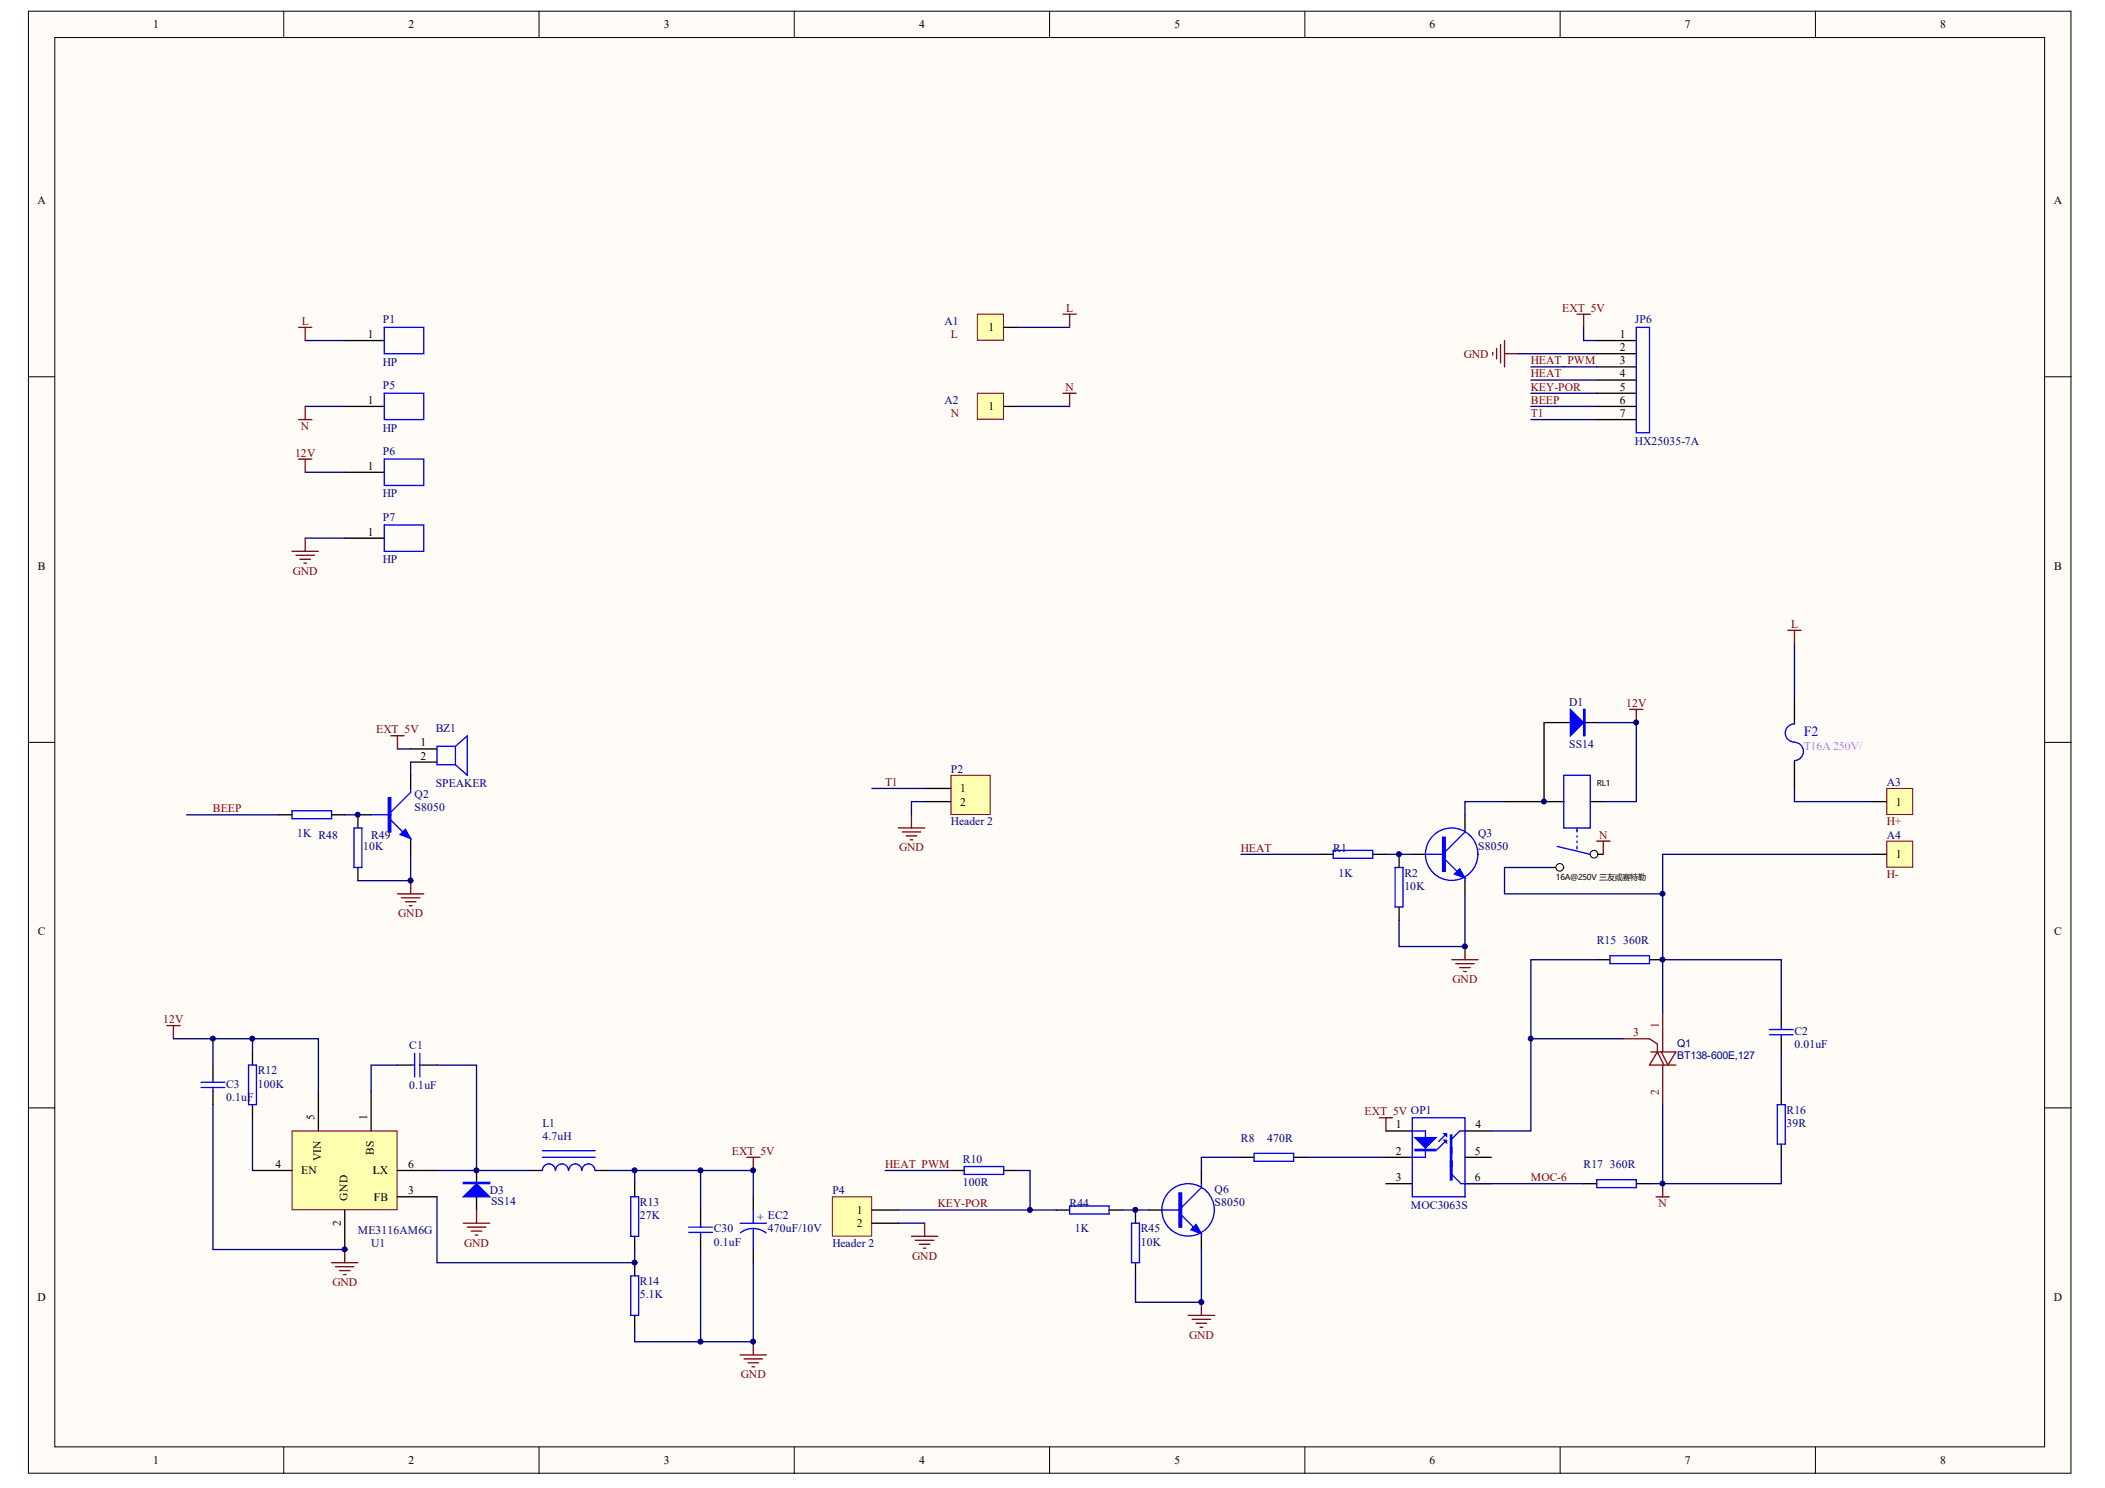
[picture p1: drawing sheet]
<svg xmlns="http://www.w3.org/2000/svg" width="297mm" height="210mm" viewBox="0 0 297 210" stroke-linecap="round" stroke-linejoin="round" font-family="sans-serif">
<g fill="#fffcf8" stroke="#000" stroke-width=".14">
<path d="M4 1.6h288.2v206.2h-288.2z"/>
<path d="M7.7 5.3h280.8v198.8h-280.8z"/>
</g>
<g fill="none" stroke="#000" stroke-width=".14">
<path d="M40 1.6v3.7M76.1 1.6v3.7M112.1 1.6v3.7M148.1 1.6v3.7M184.1 1.6v3.7M220.2 1.6v3.7M256.2 1.6v3.7M4 53.1h3.7M288.6 53.1h3.7M4 104.7h3.7M288.6 104.7h3.7M4 156.3h3.7"/>
<path d="M288.6 156.3h3.7M40 204.1v3.8M76.1 204.1v3.8M112.1 204.1v3.8M148.1 204.1v3.8M184.1 204.1v3.8M220.2 204.1v3.8M256.2 204.1v3.8"/>
</g>
<path d="M233.7 168.8h1.9M234.6 167v1.8" fill="none" stroke="#800000" stroke-width=".19"/>
<g fill="none" stroke="#00f" stroke-width=".19">
<path d="M227.2 134.8h5.6v1.1h-5.6zM199.3 157.7h7.4v11.1h-7.4zM199.3 159.5h1.8v3.8h-1.8M204.1 159.9l-1.1 1.1M206.7 159.5h-.7l-1.1 1.2M249.7 145.2h3.3M249.7 146h3.3M250.8 155.8h1.1v5.6h-1.1zM251.4 144.7v.5M251.4 146v.5M150.9 170.1h5.6v1.1h-5.6zM159.7 172.5h1.1v5.6h-1.1z"/>
<path d="M164 170.7h2.7M166.7 171.4l1.7 1.7M169.5 167v.5l-2.8 2.8M169.5 174v.4M177 162.7h5.5v1.1h-5.5zM203.9 161l-1.1 1.1M204.9 165.7l1.3 1.3h.5M225.3 166.4h5.6v1.1h-5.6z"/>
<circle cx="167.7" cy="170.7" r="3.7"/>
</g>
<g fill="#00f" stroke="#00f" stroke-width=".19">
<path d="M168 173.5l.8-.8 .7 1.3z"/>
<path d="M199.7 160.5h2.9l-1.5 1.5z"/>
<path d="M203.7 159.9h.4v.4z"/>
<path d="M203.7 160.8h.4v.4z"/>
<path d="M166.4 168.3h.3v4.8h-.3z" fill-rule="evenodd"/>
<path d="M199.7 162.1h2.9v.2h-2.9z" fill-rule="evenodd"/>
<path d="M204.7 160.1h.2v2.6h-.2z" fill-rule="evenodd"/>
<path d="M204.7 162h.2v2.6h-.2z" fill-rule="evenodd"/>
<path d="M204.7 163.8h.2v2.6h-.2z" fill-rule="evenodd"/>
<path d="M204.7 163.8h.2v2.6h-.2z" fill-rule="evenodd"/>
</g>
<g fill="none" stroke="#000" stroke-width=".19">
<path d="M225.3 135.4h1.9M232.8 135.4h1.8M195.6 159.5h3.7M206.7 159.5h3.7M251.4 142.8v1.9M251.4 146.5v1.9M251.4 154v1.8M149.1 170.7h1.8M156.5 170.7h1.9M160.2 170.7v1.8M160.2 178.1v1.9M162.1 170.7h1.9"/>
<path d="M169.5 165.1v1.9M169.5 174.4v1.9M175.1 163.3h1.9M182.5 163.3h1.9M195.6 163.3h3.7M195.6 167h3.7M206.7 163.3h3.7M206.7 167h3.7M223.5 167h1.8M230.9 167h1.9M251.4 161.4v1.9"/>
</g>
<path d="M216 146.5h13M234.6 155.8v11.2h16.8v-3.7M251.4 148.4v5.6M158.4 170.7h3.7M175.1 163.3h-5.6v1.8M184.4 163.3h11.2M206.7 167h16.8" fill="none" stroke="#000080" stroke-width=".19"/>
<path d="M229 146.5h3.8l1.1 .8v1.1M232.9 148.4h3.6l-1.1 1.8-1-1.8M234.6 142.8v5.6M234.6 150.2v5.6M234.8 150.2l-.9-1.8-1.1 1.8h3.7" fill="none" stroke="#800" stroke-width=".19"/>
<path d="M41.2 159.5h14.8v11.2h-14.8z" fill="#ffffb0" stroke="#800000" stroke-width=".14"/>
<g fill="none" stroke="#000" stroke-width=".19">
<path d="M48.6 48h5.6M48.6 57.3h5.6M48.6 66.6h5.6M48.6 75.9h5.6M253.2 98.2v3.9M253.2 107.3v3.9M30 150.2v1.9M30 154v1.8M35.6 148.4v1.8M35.6 155.8v1.9M44.9 154v5.5M52.4 154v5.5"/>
<path d="M56.1 150.2h1.8M59.8 150.2h1.9M35.6 165.1h5.6M48.6 170.7v5.6M56.1 165.1h5.6M56.1 168.8h5.6M67.2 165.1v1.9M67.2 168.8v1.9M74.7 165.1h1.8M84 165.1h1.8M89.6 167v1.8M89.6 174.4v1.9"/>
<path d="M89.6 178.1v1.9M98.9 170.7v1.8M98.9 174.4v1.9M106.3 168.8v1.9M106.3 176.3v1.8M134.2 165.1h1.9M141.6 165.1h1.9M89.6 185.6v1.8"/>
</g>
<g fill="none" stroke="#00f" stroke-width=".19">
<path d="M54.2 46.2h5.6v3.7h-5.6zM54.2 55.5h5.6v3.7h-5.6zM54.2 64.8h5.6v3.7h-5.6zM54.2 74.1h5.6v3.7h-5.6zM253.2 102.1a1.28 1.28 0 0 0-1.3 1.3 1.28 1.28 0 0 0 1.3 1.3M253.2 104.7a1.28 1.28 0 0 1 1.3 1.3 1.28 1.28 0 0 1-1.2 1.3M28.4 152.7h3.3M28.4 153.4h3.3M30 152.1v.6M30 153.4v.6M35.1 150.2h1.1v5.6h-1.1zM57.9 150.2h.6"/>
<path d="M58.5 148.6v3.3M59.2 150.2h.6M59.2 148.6v3.3M76.5 163.3h7.5M76.5 162.3h7.5M78.4 165.1a.91 .91 0 0 0-.9-.9 .91 .91 0 0 0-1 .9M80.2 165.1a.9 .9 0 0 0-.9-.9 .9 .9 0 0 0-.9 .9M82.1 165.1a.91 .91 0 0 0-.9-.9 .91 .91 0 0 0-.9 .9M83.9 165.1a.91 .91 0 0 0-.9-.9 .91 .91 0 0 0-.9 .9M89 168.8h1.1v5.6h-1.1zM89 180h1.1v5.6h-1.1zM97.2 173.1h3.3"/>
<path d="M97.2 173.8h3.3M98.9 172.5v.6M98.9 173.8v.6M104.4 172.5h3.8M106.3 173.3l.8 .1 1 .5M106.3 173.3l-.8 .1-1 .5M106.3 170.7v1.8M106.3 173.3v3M136.1 164.6h5.5v1.1h-5.5z"/>
</g>
<g fill="none" stroke="#000080" stroke-width=".19">
<path d="M43.1 48h5.5M43.1 57.3h5.5M43.1 66.6h5.5M43.1 75.9h5.5M253.2 90.8v7.4M253.2 111.2v1.9h11.2M225.3 135.4h-9.3v24.1h-5.6M24.5 146.5h20.4v7.5M30 155.8v20.5h18.6M30 146.5v3.7M35.6 146.5v1.9M35.6 157.7v7.4"/>
<path d="M56.1 150.2h-3.7v3.8M61.7 150.2h5.5v14.9M234.6 142.8v-7.4h16.8v7.4M61.7 168.8v9.3h27.9v-1.8M61.7 165.1h13M85.8 165.1h3.8v1.9M89.6 165.1h16.7v3.7M98.9 165.1v5.6M98.9 176.3v13M106.3 178.1v11.2h-16.7v-1.9M124.9 165.1h9.3M126.8 172.5h3.7"/>
<path d="M126.8 170.7h22.3M143.5 165.1h1.9v5.6M169.5 176.3v7.4h-9.3v-3.7M232.8 167h1.8"/>
</g>
<g fill="#00f" stroke="#00f" stroke-width=".19">
<path d="M65.4 168.8l1.8-1.8 1.9 1.8z"/>
<path d="M65.4 166.8h3.7v.2h-3.7z" fill-rule="evenodd"/>
</g>
<g fill="none" stroke="#800000" stroke-width=".19">
<path d="M42.1 46.2h1.9M42.1 59.2h1.9M43.1 46.2v1.8M43.1 57.3v1.9M42.1 64.8h1.9M43.1 64.8v1.8M23.5 144.7h1.9M24.5 144.7v1.8M105.4 163.3h1.8M106.3 163.3v1.8M128.6 174.4h3.7M129.2 175h2.6"/>
<path d="M129.7 175.5h1.5M130.3 176.1h.4M130.5 172.5v1.9M167.7 185.6h3.7M168.2 186.1h2.6M168.8 186.7h1.5M169.3 187.2h.4M169.5 183.7v1.9"/>
</g>
<path d="M117.5 168.8h5.5v5.6h-5.5z" fill="#ffffb0" stroke="#800000" stroke-width=".14"/>
<path d="M224.4 120.5h1.9M123 170.7h3.8M123 172.5h3.8" fill="none" stroke="#000" stroke-width=".19"/>
<path d="M252.3 88.9h1.8M253.2 88.9v1.9" fill="none" stroke="#800000" stroke-width=".19"/>
<circle cx="224.9" cy="120.5" r=".54" fill="#fffcf8" stroke="#000" stroke-width=".14"/>
<path d="M218.8 122.4h1.9" fill="none" stroke="#000" stroke-width=".19"/>
<circle cx="220.1" cy="122.4" r=".54" fill="#fffcf8" stroke="#000" stroke-width=".14"/>
<g fill="none" stroke="#000" stroke-width=".19">
<path d="M225.3 48h5.6M225.3 49.9h5.6M225.3 51.8h5.6M225.3 53.6h5.6M225.3 55.5h5.6M225.3 57.3h5.6M225.3 59.2h5.6M206.7 114.9v1.9M212.3 113.1h8.4M221.6 101.9h-3.7v11.2M223.5 101.9h1.8M224.4 113.1h1.9"/>
<path d="M186.3 120.5h1.8M193.7 120.5h1.9M197.4 120.5v1.9M197.4 127.9v1.9M199.3 120.5h1.8M206.7 124.2v1.9"/>
</g>
<g fill="none" stroke="#00f" stroke-width=".19">
<path d="M230.9 46.2h1.9v14.8h-1.9zM188.1 120h5.6v1.1h-5.6zM206.7 116.8v.6l-2.8 2.7M219.7 119.4l4.7 1.1M220.7 109.4h3.7v7.4h-3.7zM222.5 116.8v.6M222.5 117.9v.2M222.5 118.7v.1M222.5 119.4v.4M196.9 122.4h1.1v5.5h-1.1zM201.1 120.5h2.8M203.9 121.3l1.7 1.6"/>
<path d="M206.7 123.9v.3"/>
<circle cx="204.8" cy="120.5" r="3.7"/>
</g>
<g fill="none" stroke="#000080" stroke-width=".19">
<path d="M214.2 49.9h11.1M216 53.6h9.3M216 55.5h9.3M216 57.3h9.3M216 59.2h9.3M216 51.8h9.3M223.5 46.2v1.8h1.8M212.3 113.1h-5.6v1.8M225.3 101.9h5.6v11.2h-4.6M175.1 120.5h11.2M195.6 120.5h3.7M206.7 126.1v7.4h-9.3v-3.7"/>
<path d="M264.4 120.5h-29.8v14.9"/>
</g>
<g fill="none" stroke="#800000" stroke-width=".19">
<path d="M210.6 49.7v.4M211.2 49.2v1.4M211.7 48.6v2.6M212.3 48v3.8M212.3 49.9h1.9M222.5 44.3h1.9M223.5 44.3v1.9M225.3 118.7h1.9M226.3 118.7v1.8M230 100.1h1.8M230.9 100.1v1.8M204.9 135.4h3.7"/>
<path d="M205.4 135.9h2.6M206 136.5h1.5M206.5 137.1h.4M206.7 133.5v1.9"/>
</g>
<g fill="#00f" stroke="#00f" stroke-width=".19">
<path d="M221.6 100.1l1.9 1.8-1.9 1.9z"/>
<path d="M205.2 123.3l.8-.7 .7 1.3z"/>
<path d="M223.5 100.1h.1v3.7h-.1z" fill-rule="evenodd"/>
<path d="M203.6 118.1h.3v4.8h-.3z" fill-rule="evenodd"/>
</g>
<path d="M134.2 109.4h5.5v5.5h-5.5z" fill="#ffffb0" stroke="#800000" stroke-width=".14"/>
<path d="M39.3 114.9h1.9M46.8 114.9h1.8M52.4 114.9h-1.9v1.9M57.9 105.6h3.8M57.9 107.5h3.8M57.9 109.4v1.8M57.9 118.7v1.8M130.5 111.2h3.7M130.5 113.1h3.7M50.5 122.4v1.8" fill="none" stroke="#000" stroke-width=".19"/>
<path d="M55.2 103.8h1.8M56.1 103.8v1.8M126.8 116.8h3.7M127.3 117.4h2.6M127.9 117.9h1.5M128.4 118.5h.4M128.6 114.9v1.9M56.1 126.1h3.7M56.6 126.6h2.6M57.2 127.2h1.5M57.8 127.8h.3M57.9 124.2v1.9" fill="none" stroke="#800000" stroke-width=".19"/>
<path d="M26.3 114.9h13M48.6 114.9h1.9M56.1 105.6h1.8M57.9 107.5v1.9M123 111.2h7.5M130.5 113.1h-1.9v1.8M57.9 120.5v3.7h-7.4" fill="none" stroke="#000080" stroke-width=".19"/>
<path d="M41.2 114.4h5.6v1.1h-5.6zM49.9 116.8h1.2v5.6h-1.2zM52.4 114.9h2.8M55.2 115.7l1.6 1.7M57.9 111.2v.6l-2.7 2.8M57.9 118.3v.4M64.3 105.3l1.6-1.5v5.6l-1.6-1.5M64.3 105.3v2.6M64.3 105.3h-2.6v2.6h2.6" fill="none" stroke="#00f" stroke-width=".19"/>
<g fill="#00f" stroke="#00f" stroke-width=".19">
<path d="M56.5 117.7l.7-.7 .7 1.3z"/>
<path d="M54.8 112.5h.4v4.9h-.4z" fill-rule="evenodd"/>
</g>
<path d="M137.9 44.3h3.7v3.7h-3.7z" fill="#ffffb0" stroke="#800000" stroke-width=".14"/>
<path d="M141.6 46.2h1.9" fill="none" stroke="#000" stroke-width=".19"/>
<path d="M137.9 55.5h3.7v3.7h-3.7z" fill="#ffffb0" stroke="#800000" stroke-width=".14"/>
<path d="M141.6 57.3h1.9" fill="none" stroke="#000" stroke-width=".19"/>
<path d="M266.2 111.2h3.7v3.7h-3.7z" fill="#ffffb0" stroke="#800000" stroke-width=".14"/>
<path d="M264.4 113.1h1.8" fill="none" stroke="#000" stroke-width=".19"/>
<path d="M266.2 118.7h3.7v3.6h-3.7z" fill="#ffffb0" stroke="#800000" stroke-width=".14"/>
<path d="M264.4 120.5h1.8" fill="none" stroke="#000" stroke-width=".19"/>
<path d="M143.5 46.2h7.4M143.5 57.3h7.4M218.8 122.4h-6.5v3.7h22.3" fill="none" stroke="#000080" stroke-width=".19"/>
<g fill="none" stroke="#800000" stroke-width=".19">
<path d="M150 44.3h1.9M150 55.5h1.9M150.9 44.3v1.9M150.9 55.5v1.8M41.2 77.8h3.7M41.8 78.3h2.6M42.3 78.9h1.5M42.9 79.4h.4M43.1 75.9v1.9M194.6 157.7h1.9M195.6 157.7v1.8M46.8 178.1h3.7"/>
<path d="M47.3 178.7h2.6M47.9 179.2h1.5M48.5 179.8h.3M48.6 176.3v1.8M65.4 172.5h3.7M65.9 173.1h2.6M66.5 173.7h1.5M67.1 174.2h.3M67.2 170.7v1.8M104.4 191.1h3.8M105 191.7h2.6M105.6 192.2h1.4"/>
<path d="M106.1 192.8h.4M106.3 189.3v1.8"/>
</g>
<g fill="#000080" stroke="#000080" stroke-width=".14">
<circle cx="30" cy="146.5" r=".35"/>
<circle cx="35.6" cy="146.5" r=".35"/>
<circle cx="48.6" cy="176.2" r=".35"/>
<circle cx="50.5" cy="114.9" r=".35"/>
<circle cx="57.9" cy="124.2" r=".35"/>
<circle cx="67.2" cy="165.1" r=".35"/>
<circle cx="89.5" cy="178.1" r=".35"/>
<circle cx="89.5" cy="165.1" r=".35"/>
<circle cx="98.8" cy="189.3" r=".35"/>
<circle cx="98.8" cy="165.1" r=".35"/>
<circle cx="106.3" cy="189.3" r=".35"/>
<circle cx="106.3" cy="165.1" r=".35"/>
<circle cx="145.3" cy="170.7" r=".35"/>
<circle cx="160.2" cy="170.7" r=".35"/>
<circle cx="169.5" cy="183.7" r=".35"/>
<circle cx="197.4" cy="120.5" r=".35"/>
<circle cx="206.7" cy="133.5" r=".35"/>
<circle cx="216" cy="146.5" r=".35"/>
<circle cx="217.9" cy="113.1" r=".35"/>
<circle cx="230.9" cy="101.9" r=".35"/>
<circle cx="234.6" cy="167" r=".35"/>
<circle cx="234.6" cy="135.4" r=".35"/>
<circle cx="234.6" cy="126.1" r=".35"/>
</g>
<text font-size="2" fill="#00f" x="254.5" y="103.9">F2</text>
<g font-size="1.6">
<text x="21.6" y="4">1</text>
<text x="57.6" y="4">2</text>
<text x="93.7" y="4">3</text>
<text x="129.7" y="4">4</text>
<text x="165.7" y="4">5</text>
<text x="201.7" y="4">6</text>
<text x="237.8" y="4">7</text>
<text x="273.8" y="4">8</text>
<text x="5.3" y="28.8">A</text>
<text x="289.8" y="28.8">A</text>
<text x="51.9" y="47.7">1</text>
<text x="139.5" y="46.7">1</text>
<text x="228.6" y="47.7">1</text>
<text x="228.6" y="49.5">2</text>
<text x="228.6" y="51.4">3</text>
<text x="228.6" y="53.3">4</text>
<text x="51.9" y="57">1</text>
<text x="139.5" y="57.9">1</text>
<text x="228.6" y="55.1">5</text>
<text x="228.6" y="57">6</text>
<text x="228.6" y="58.8">7</text>
<text x="51.9" y="66.3">1</text>
<text x="51.9" y="75.5">1</text>
<text x="5.3" y="80.4">B</text>
<text x="289.9" y="80.4">B</text>
<text x="59.3" y="105.3">1</text>
<text x="59.3" y="107.1">2</text>
<text x="135.5" y="111.8">1</text>
<text x="135.5" y="113.6">2</text>
<text x="267.5" y="113.6">1</text>
<text x="267.5" y="121.1">1</text>
<text x="5.3" y="132">C</text>
<text x="289.9" y="132">C</text>
<text x="44.4" y="158.1" transform="rotate(-90 44.4 158.1)">5</text>
<text x="51.8" y="158.1" transform="rotate(-90 51.8 158.1)">1</text>
<text x="197" y="159.2">1</text>
<text x="208.2" y="159.2">4</text>
<text x="38.9" y="164.7">4</text>
<text x="42.5" y="165.7">EN</text>
<text x="45.3" y="163.8" transform="rotate(-90 45.3 163.8)">VIN</text>
<text x="52.6" y="165.7">LX</text>
<text x="52.7" y="162.9" transform="rotate(-90 52.7 162.9)">BS</text>
<text x="57.6" y="164.7">6</text>
<text x="197" y="162.9">2</text>
<text x="197" y="166.6">3</text>
<text x="208.1" y="162.9">5</text>
<text x="208.1" y="166.6">6</text>
<text x="48.1" y="173" transform="rotate(-90 48.1 173)">2</text>
<text x="49" y="169.4" transform="rotate(-90 49 169.4)">GND</text>
<text x="52.8" y="169.4">FB</text>
<text x="57.6" y="168.5">3</text>
<text x="120.9" y="171.3">1</text>
<text x="120.9" y="173.1">2</text>
<text x="5.3" y="183.5">D</text>
<text x="289.8" y="183.5">D</text>
<text x="21.6" y="206.5">1</text>
<text x="57.6" y="206.5">2</text>
<text x="93.7" y="206.5">3</text>
<text x="129.7" y="206.5">4</text>
<text x="165.7" y="206.5">5</text>
<text x="201.7" y="206.5">6</text>
<text x="237.8" y="206.5">7</text>
<text x="273.8" y="206.5">8</text>
</g>
<g font-size="1.6" fill="#800000">
<text x="42.6" y="45.8">L</text>
<text x="134.2" y="47.7">L</text>
<text x="150.4" y="44">L</text>
<text x="220.5" y="44">EXT_5V</text>
<text x="206.6" y="50.5">GND</text>
<text x="216" y="51.4">HEAT_PWM</text>
<text x="216" y="53.3">HEAT</text>
<text x="134.2" y="58.8">N</text>
<text x="150.3" y="55.1">N</text>
<text x="216" y="57">BEEP</text>
<text x="216" y="55.1">KEY-POR</text>
<text x="216" y="58.8">T1</text>
<text x="41.6" y="64.4">12V</text>
<text x="42.5" y="60.6">N</text>
<text x="41.3" y="81.1">GND</text>
<text x="252.7" y="88.6">L</text>
<text x="229.5" y="99.7">12V</text>
<text x="53.1" y="103.4">EXT_5V</text>
<text x="124.9" y="110.9">T1</text>
<text x="30" y="114.6">BEEP</text>
<text x="225.7" y="118.3">N</text>
<text x="266.2" y="116.4">H+</text>
<text x="126.9" y="120.1">GND</text>
<text x="175.1" y="120.1">HEAT</text>
<text x="266.2" y="123.9">H-</text>
<text x="56.2" y="129.4">GND</text>
<text x="205" y="138.7">GND</text>
<text x="23" y="144.3">12V</text>
<text x="192.6" y="157.3">EXT_5V OP1</text>
<text x="103.3" y="162.9">EXT_5V</text>
<text x="124.9" y="164.7">HEAT_PWM</text>
<text x="216" y="166.6">MOC-6</text>
<text x="132.3" y="170.3">KEY-POR</text>
<text x="234" y="170.3">N</text>
<text x="65.5" y="175.9">GND</text>
<text x="128.7" y="177.7">GND</text>
<text x="46.9" y="181.4">GND</text>
<text x="167.8" y="188.9">GND</text>
<text x="104.6" y="194.4">GND</text>
</g>
<g font-size="1.6" fill="#000080">
<text x="54" y="45.6">P1</text>
<text x="133.3" y="45.8">A1</text>
<text x="230.7" y="45.6">JP6</text>
<text x="54" y="51.6">HP</text>
<text x="54" y="54.9">P5</text>
<text x="133.3" y="57">A2</text>
<text x="54" y="60.9">HP</text>
<text x="54" y="64.2">P6</text>
<text x="230.7" y="62.7">HX25035-7A</text>
<text x="54" y="70.2">HP</text>
<text x="54" y="73.5">P7</text>
<text x="54" y="79.5">HP</text>
<text x="221.4" y="99.5">D1</text>
<text x="61.5" y="103.2">BZ1</text>
<text x="221.4" y="105.5">SS14</text>
<text x="58.5" y="112.5">Q2</text>
<text x="61.5" y="111">SPEAKER</text>
<text x="134.2" y="109">P2</text>
<text x="266.2" y="110.9">A3</text>
<text x="42" y="118.1">1K R48</text>
<text x="51.3" y="120">10K</text>
<text x="52.4" y="118.3">R49</text>
<text x="58.5" y="114.4">S8050</text>
<text x="134.2" y="116.4">Header 2</text>
<text x="208.6" y="118.1">Q3</text>
<text x="208.6" y="120">S8050</text>
<text x="266.2" y="118.3">A4</text>
<text x="188.1" y="120.1">R1</text>
<text x="188.9" y="123.7">1K</text>
<text x="198.2" y="123.7">R2</text>
<text x="198.2" y="125.5">10K</text>
<text x="225.3" y="133.2">R15</text>
<text x="229" y="133.2">360R</text>
<text x="57.8" y="148">C1</text>
<text x="253.2" y="146">C2</text>
<text x="253.2" y="147.8">0.01uF</text>
<text x="31.9" y="153.4">C3</text>
<text x="31.9" y="155.3">0.1uF</text>
<text x="36.4" y="151.6">R12</text>
<text x="36.4" y="153.4">100K</text>
<text x="57.8" y="153.6">0.1uF</text>
<text x="76.5" y="159">L1</text>
<text x="76.5" y="160.8">4.7uH</text>
<text x="175.1" y="161">R8</text>
<text x="178.8" y="161">470R</text>
<text x="252.1" y="157.1">R16</text>
<text x="252.1" y="159">39R</text>
<text x="135.9" y="164">R10</text>
<text x="135.9" y="167.4">100R</text>
<text x="223.5" y="164.7">R17</text>
<text x="227.2" y="164.7">360R</text>
<text x="69.1" y="168.5">D3</text>
<text x="69.3" y="170">SS14</text>
<text x="90.3" y="170.1">R13</text>
<text x="90.3" y="172">27K</text>
<text x="100.7" y="173.9">C30</text>
<text x="106.9" y="172.2">+ EC2</text>
<text x="108.3" y="173.9">470uF/10V</text>
<text x="117.5" y="168.5">P4</text>
<text x="150.9" y="170.3">R44</text>
<text x="151.7" y="173.9">1K</text>
<text x="161" y="173.9">R45</text>
<text x="171.4" y="168.3">Q6</text>
<text x="171.4" y="170.1">S8050</text>
<text x="199.1" y="170.5">MOC3063S</text>
<text x="50.5" y="174">ME3116AM6G</text>
<text x="52.4" y="175.9">U1</text>
<text x="100.7" y="175.7">0.1uF</text>
<text x="117.5" y="175.9">Header 2</text>
<text x="161" y="175.7">10K</text>
<text x="90.3" y="181.3">R14</text>
<text x="90.3" y="183.1">5.1K</text>
</g>
<text font-size="1.6" fill="#f0f" x="254.5" y="105.8">T16A 250V/</text>
<g font-size="1.6" fill="#800">
<text x="230.4" y="146.2">3</text>
<text x="234.1" y="145" transform="rotate(-90 234.1 145)">1</text>
<text x="234.1" y="154.4" transform="rotate(-90 234.1 154.4)">2</text>
</g>
<g font-size="1.5" fill="#000080">
<text x="236.7" y="147.7">Q1</text>
<text x="236.7" y="149.4">BT138-600E,127</text>
</g>
<g font-size="1.1">
<text x="225.3" y="110.9">RL1</text>
<text x="219.6" y="124.1">16A@250V 三友或赛特勒</text>
</g>
</svg>
